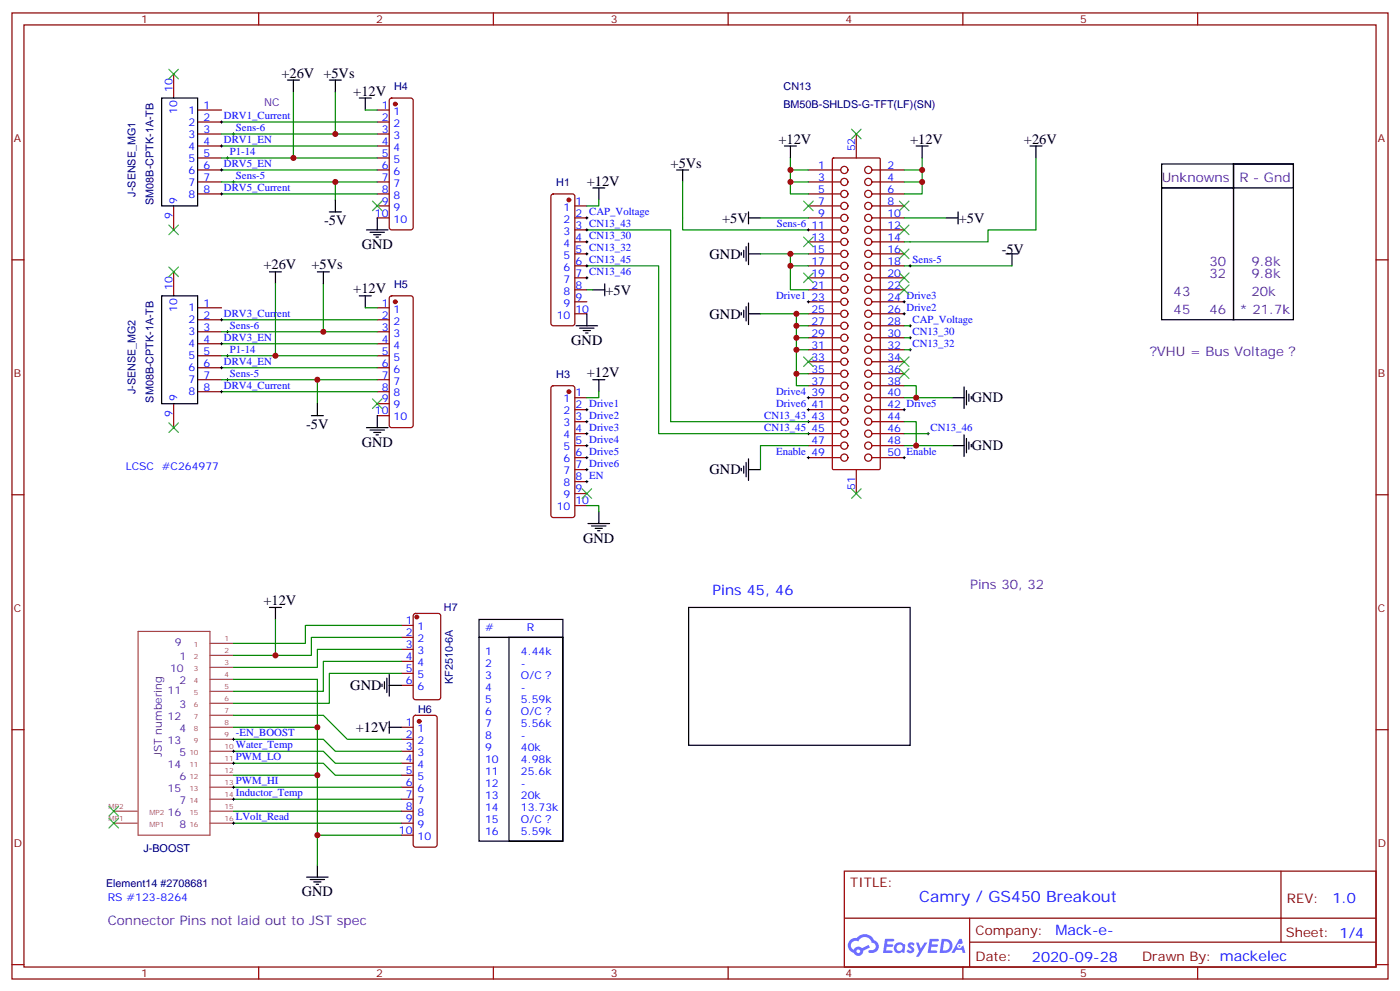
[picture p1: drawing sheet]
<svg xmlns="http://www.w3.org/2000/svg" width="412mm" height="292mm" viewBox="0 0 412 292" stroke-linecap="round" stroke-linejoin="round" font-family="sans-serif">
<g fill="none" stroke="#870000" stroke-width=".35">
<path d="M3.5 3.8h405.4v284.3h-405.4zM7.1 7.3h398.2v277.3h-398.2zM76.2 3.8v3.5M145.3 3.8v3.5M214.5 3.8v3.5M283.6 3.8v3.5M352.8 3.8v3.5M3.5 76.5h3.6M405.3 76.5h3.6M3.5 145.6h3.6M405.3 145.6h3.6M3.5 214.8h3.6"/>
<path d="M405.3 214.8h3.6M248.7 256.4h156.6v28.2h-156.6zM377.3 256.4v20.9M248.7 270.2h156.5M285.6 277.3h119.6M285.6 270.2v14.2M3.5 283.9h3.6M76.2 284.6v3.5M145.3 284.6v3.5M214.5 284.6v3.5M283.6 284.6v3.5M352.8 284.6v3.5"/>
<path d="M405.3 283.9h3.6"/>
</g>
<g fill="#5487ff">
<path d="M267.7 277.6a1.22 1.22 0 0 1 1.7 .2l-.4 .6a.47 .47 0 0 0-.3-.4 .47 .47 0 0 0-.5 .2l.1 .2a1.14 1.14 0 0 1 .8 1.8 1.14 1.14 0 0 1-1.9 0l-.2-.2 .5-.6 .7 .5a.29 .29 0 0 0 .3-.3 .29 .29 0 0 0-.2-.3 1.04 1.04 0 0 1-.6-1.7z"/>
<path d="M260.7 276.3h2.4l.3 .2-.2 .5-1.8 .1-.1 .8h1.5l.3 .4-.3 .4h-1.6l-.2 1.1h1.7l.2 .3-.2 .3-2.6 .1z"/>
<path d="M273.8 276.3h2.4l.3 .2-.1 .5-1.8 .1-.2 .8h1.6l.3 .4-.4 .4h-1.6l-.1 1.1h1.7l.2 .3-.2 .3-2.6 .1z"/>
<path d="M282.6 276.3h.7l.3 1.3-.6 .3a.69 .69 0 0 0-1 .3 .69 .69 0 0 0 .4 .9 .69 .69 0 0 0 .9-.6l.5-.2 .6 2.2h-.8l-.2-.9h-1.8l-.5 .9h-.8z"/>
<path d="M269.8 277.4h.8l.6 1.8 1.1-1.8h.9l-2.6 4.2h-.8l.9-1.5z"/>
<path d="M277.4 276.3l-.6 4.2h1.3a2.11 2.11 0 0 0 2.5-2.1 2.11 2.11 0 0 0-2.5-2.1zM278.1 277.1a1.39 1.39 0 0 1 1.7 1.4 1.39 1.39 0 0 1-1.8 1.3h-.3z"/>
<path d="M263.7 277.9a1.54 1.54 0 0 0-.1 2.2 1.54 1.54 0 0 0 2.2 .1l.6 .3 .3-2.3-.2-.3h-.4a1.49 1.49 0 0 0-2.4 0zM264 278.9a.94 .94 0 0 1 1.8 0 .94 .94 0 0 1-1.8 0z"/>
<path d="M250.4 276.7a2.18 2.18 0 0 0 1.1 3.7 1.44 1.44 0 0 0 1.6 .9 1.44 1.44 0 0 0 1.2-1.4l2-1.1-.5-.7-1.9 1a1.47 1.47 0 0 0-2.4 .4 1.39 1.39 0 0 1-.7-1.9 1.39 1.39 0 0 1 2-.5 2.12 2.12 0 0 1 2.2-1.3 2.12 2.12 0 0 1 1.9 1.7 1.14 1.14 0 0 1 1.1 1.4 1.14 1.14 0 0 1-1.7 .7 .43 .43 0 0 0-.5 .4 .43 .43 0 0 0 .4 .5 1.98 1.98 0 0 0 2.5-1.2 1.98 1.98 0 0 0-1.2-2.6 3.1 3.1 0 0 0-5.3-.6l-.9 .1zM252.3 280a.55 .55 0 0 1 1.1 0 .55 .55 0 0 1-1.1 0z"/>
<circle cx="282.6" cy="278.4" r=".26"/>
</g>
<path d="M245.2 46.7l.3-.2h13.4l.4 .3v91.1l-.4 .3h-13.4l-.3-.3z" fill="none" stroke="#870000" stroke-width=".35"/>
<g fill="#fff" stroke="#870000" stroke-width=".35">
<circle cx="248.7" cy="53.6" r="1.06"/>
<circle cx="255.8" cy="57.1" r="1.06"/>
<circle cx="248.7" cy="57.1" r="1.06"/>
<circle cx="255.8" cy="53.6" r="1.06"/>
<circle cx="248.7" cy="50" r="1.06"/>
<circle cx="255.8" cy="50" r="1.06"/>
<circle cx="248.7" cy="60.6" r="1.06"/>
<circle cx="255.8" cy="64.1" r="1.06"/>
<circle cx="248.7" cy="64.1" r="1.06"/>
<circle cx="255.8" cy="60.6" r="1.06"/>
<circle cx="248.7" cy="67.7" r="1.06"/>
<circle cx="255.8" cy="71.2" r="1.06"/>
<circle cx="248.7" cy="71.2" r="1.06"/>
<circle cx="255.8" cy="67.7" r="1.06"/>
<circle cx="255.8" cy="74.7" r="1.06"/>
<circle cx="248.7" cy="74.7" r="1.06"/>
<circle cx="255.8" cy="78.2" r="1.06"/>
<circle cx="248.7" cy="78.2" r="1.06"/>
<circle cx="255.8" cy="81.8" r="1.06"/>
<circle cx="248.7" cy="81.8" r="1.06"/>
<circle cx="255.8" cy="85.3" r="1.06"/>
<circle cx="248.7" cy="85.3" r="1.06"/>
<circle cx="255.8" cy="88.8" r="1.06"/>
<circle cx="248.7" cy="88.8" r="1.06"/>
<circle cx="255.8" cy="92.4" r="1.06"/>
<circle cx="248.7" cy="92.4" r="1.06"/>
<circle cx="255.8" cy="95.9" r="1.06"/>
<circle cx="248.7" cy="95.9" r="1.06"/>
<circle cx="255.8" cy="99.4" r="1.06"/>
<circle cx="248.7" cy="99.4" r="1.06"/>
<circle cx="255.8" cy="102.9" r="1.06"/>
<circle cx="248.7" cy="102.9" r="1.06"/>
<circle cx="255.8" cy="106.5" r="1.06"/>
<circle cx="248.7" cy="106.5" r="1.06"/>
<circle cx="255.8" cy="110" r="1.06"/>
<circle cx="248.7" cy="110" r="1.06"/>
<circle cx="255.8" cy="113.5" r="1.06"/>
<circle cx="248.7" cy="113.5" r="1.06"/>
<circle cx="255.8" cy="117.1" r="1.06"/>
<circle cx="248.7" cy="117.1" r="1.06"/>
<circle cx="255.8" cy="120.6" r="1.06"/>
<circle cx="248.7" cy="120.6" r="1.06"/>
<circle cx="255.8" cy="124.1" r="1.06"/>
<circle cx="248.7" cy="124.1" r="1.06"/>
<circle cx="255.8" cy="127.6" r="1.06"/>
<circle cx="248.7" cy="127.6" r="1.06"/>
<circle cx="255.8" cy="131.2" r="1.06"/>
<circle cx="248.7" cy="131.2" r="1.06"/>
<circle cx="255.8" cy="134.7" r="1.06"/>
<circle cx="248.7" cy="134.7" r="1.06"/>
</g>
<g fill="none" stroke="#870000" stroke-width=".35">
<path d="M51.2 21.8v7.1M58.2 32.4h7.1M58.2 35.9h7.1M58.2 39.4h7.1M111.1 32.4h3.6M111.1 35.9h3.6M111.1 39.4h3.6M114.9 29.1l.5-.2h5.6l.5 .2 .2 .5v37.4l-.2 .5-.5 .2h-5.6l-.5-.3-.2-.4v-37.4zM252.2 39.4v7.1M58.2 53.6h7.1M58.2 57.1h7.1M58.2 50h7.1"/>
<path d="M58.2 43h7.1M58.2 46.5h7.1M111.1 53.6h3.6M111.1 57.1h3.6M111.1 50h3.6M111.1 43h3.6M111.1 46.5h3.6M162.5 57.3l.5-.2h5.6l.5 .2 .2 .5v37.4l-.2 .5-.5 .2h-5.6l-.5-.2-.2-.5v-37.4zM238.1 53.6h9.5M238.1 57.1h9.5M238.1 50h9.5M256.8 53.6h9.5"/>
<path d="M256.8 57.1h9.5M256.8 50h9.5M51.2 60.6v7.1M111.1 60.6h3.6M111.1 64.1h3.6M169.3 60.6h3.6M169.3 64.1h3.6M169.3 67.7h3.6M169.3 71.2h3.6M169.3 74.7h3.6M169.3 78.2h3.6M238.1 60.6h9.5"/>
<path d="M238.1 64.1h9.5M238.1 67.7h9.5M238.1 71.2h9.5M238.1 74.7h9.5M238.1 78.2h9.5M256.8 60.6h9.5M256.8 64.1h9.5M256.8 67.7h9.5M256.8 71.2h9.5M256.8 74.7h9.5M256.8 78.2h9.5M51.2 80v7.1"/>
<path d="M58.2 90.6h7.1M58.2 94.1h7.1M58.2 97.6h7.1M111.1 90.6h3.6M111.1 94.1h3.6M111.1 97.6h3.6M114.9 87.3l.5-.2h5.6l.5 .2 .2 .5v37.4l-.2 .5-.5 .2h-5.6l-.5-.3-.2-.4v-37.4zM169.3 81.8h3.6M169.3 85.3h3.6M169.3 88.8h3.6M169.3 92.4h3.6M238.1 81.8h9.5"/>
<path d="M238.1 85.3h9.5M238.1 88.8h9.5M238.1 92.4h9.5M238.1 95.9h9.5M238.1 99.4h9.5M256.8 81.8h9.5M256.8 85.3h9.5M256.8 88.8h9.5M256.8 92.4h9.5M256.8 95.9h9.5M256.8 99.4h9.5M51.2 118.8v7.1"/>
<path d="M58.2 101.2h7.1M58.2 104.7h7.1M58.2 108.2h7.1M58.2 111.8h7.1M58.2 115.3h7.1M111.1 101.2h3.6M111.1 104.7h3.6M111.1 108.2h3.6M111.1 111.8h3.6M111.1 115.3h3.6M111.1 118.8h3.6M162.5 113.7l.5-.2h5.6l.5 .2 .2 .5v37.4l-.2 .5-.5 .2h-5.6l-.5-.2-.2-.5v-37.4z"/>
<path d="M169.3 117.1h3.6M238.1 102.9h9.5M238.1 106.5h9.5M238.1 110h9.5M238.1 113.5h9.5M238.1 117.1h9.5M256.8 102.9h9.5M256.8 106.5h9.5M256.8 110h9.5M256.8 113.5h9.5M256.8 117.1h9.5M111.1 122.3h3.6"/>
<path d="M169.3 120.6h3.6M169.3 124.1h3.6M169.3 127.6h3.6M169.3 131.2h3.6M169.3 134.7h3.6M169.3 138.2h3.6M238.1 120.6h9.5M238.1 124.1h9.5M238.1 127.6h9.5M238.1 131.2h9.5M238.1 134.7h9.5M252.2 138.2v7.1"/>
<path d="M256.8 120.6h9.5M256.8 124.1h9.5M256.8 127.6h9.5M256.8 131.2h9.5M256.8 134.7h9.5M169.3 141.7h3.6M169.3 145.3h3.6M169.3 148.8h3.6M118.2 184.1h3.5M118.2 187.6h3.5M118.2 191.1h3.5M118.2 194.7h3.5"/>
<path d="M118.2 198.2h3.5M121.9 180.8l.5-.2h6.7l.7 .4v24.2l-.4 .7-7 .1-.6-.5-.1-24.2zM118.2 214.1h3.5M118.2 217.6h3.5M118.2 201.7h3.5M121.9 210.7l.5-.2h5.7l.5 .2 .2 .5v37.4l-.3 .5-.4 .2h-5.7l-.5-.2-.2-.5v-37.4zM118.2 221.1h3.5M118.2 224.6h3.5M118.2 228.2h3.5M118.2 231.7h3.5M118.2 235.2h3.5M118.2 238.8h3.5"/>
<path d="M118.2 242.3h3.5M118.2 245.8h3.5"/>
</g>
<g fill="none" stroke="#000" stroke-width=".29">
<path d="M64.9 35.9h.7M65.3 35.6v.7M68.4 39.4h.7M68.8 39.1v.7M64.9 57.1h.7M64.9 43h.7M64.9 50h.7M65.3 42.6v.7M65.3 49.7v.7M65.3 56.7v.7M66.7 46.5h.7M67 46.1v.7"/>
<path d="M68.4 53.6h.7M68.8 53.2v.7M172.5 67.7h.7M172.5 78.2h.7M172.5 64.1h.7M172.5 71.2h.7M172.5 74.7h.7M172.9 63.8v.7M172.9 67.3v.7M172.9 70.8v.7M172.9 74.4v.7M172.9 77.9v.7"/>
<path d="M237.8 67.7h.7M238.1 67.3v.7M267.8 78.2h.7M268.1 77.9v.7M64.9 94.1h.7M65.3 93.8v.7M66.7 97.6h.7M67 97.3v.7M172.5 81.8h.7M172.9 81.4v.7M237.8 88.8h.7M238.1 88.5v.7"/>
<path d="M266 88.8h.7M266 92.4h.7M266.3 88.5v.7M266.3 92v.7M267.8 95.9h.7M267.8 99.4h.7M268.1 95.5v.7M268.1 99.1v.7M64.9 115.3h.7M64.9 101.2h.7M64.9 108.2h.7M65.3 100.8v.7"/>
<path d="M65.3 107.9v.7M65.3 114.9v.7M66.7 104.7h.7M66.7 111.8h.7M67 104.4v.7M67 111.4v.7M237.8 117.1h.7M238.1 116.7v.7M267.8 102.9h.7M268.1 102.6v.7M172.5 120.6h.7M172.5 134.7h.7"/>
<path d="M172.5 124.1h.7M172.5 127.6h.7M172.5 131.2h.7M172.5 138.2h.7M172.9 120.2v.7M172.9 123.8v.7M172.9 127.3v.7M172.9 130.8v.7M172.9 134.3v.7M172.9 137.9v.7M237.8 120.6h.7M237.8 134.7h.7"/>
<path d="M237.8 124.1h.7M237.8 127.6h.7M238.1 120.2v.7M238.1 123.8v.7M238.1 127.3v.7M238.1 134.3v.7M266 120.6h.7M266 134.7h.7M266.3 120.2v.7M266.3 134.3v.7M273 127.6h.8M273.4 127.3v.7"/>
<path d="M172.5 141.7h.7M172.9 141.4v.7M68.4 217.6h.7M68.8 217.2v.7M68.4 231.7h.7M68.4 224.6h.7M68.4 235.2h.7M68.4 221.1h.7M68.8 220.8v.7M68.8 224.3v.7M68.8 231.4v.7M68.8 234.9v.7"/>
<path d="M68.4 242.3h.7M68.8 241.9v.7"/>
</g>
<g fill="none" stroke="#000" stroke-width=".35">
<path d="M47.6 28.9h10.6v31.7h-10.6zM84.7 23.6h3.5M86.4 23.6v3.5M97 23.6h3.5M98.8 23.6v3.5M105.8 28.9h3.6M107.6 28.9v3.5M98.8 58.8v3.6M174.6 55.3h3.6M176.4 55.3v3.5M199.3 50h3.5M201.1 50v3.6"/>
<path d="M231.1 43h3.5M232.8 43v3.5M269.9 43h3.5M271.6 43v3.5M303.4 43h3.5M305.2 43v3.5M342.2 55.3h21.2v38.8h-21.2zM342.2 48.3h21.2v7h-21.2zM363.4 48.3h17.6v45.8h-17.6zM363.4 48.3h17.6v7h-17.6zM97 62.4h3.5M107.9 67.7h6.4"/>
<path d="M109 68.4h4.2M110.1 69.1h2.1M110.8 69.8h.7M111.1 64.1v3.6M218.4 74.4v.7M219.1 73.7v2.1M219.8 72.6v4.2M220.5 74.7h3.5M220.5 62.4v3.5M220.5 71.5v6.4M220.5 64.1h3.5M278.7 64.1h3.5"/>
<path d="M282.2 62.4v3.5M296.3 74.7h3.6M298.1 74.7v3.5M47.6 87.1h10.6v31.7h-10.6zM79.4 80h3.5M81.1 80v3.5M93.5 80h3.5M95.2 80v3.5M105.8 87.1h3.6M107.6 87.1v3.5M169.7 95.9h6.3M170.7 96.6h4.3"/>
<path d="M171.8 97.3h2.1M172.5 98h.7M172.9 92.4v3.5M174.6 85.3h3.6M178.2 83.5v3.6M218.4 92v.7M219.1 91.3v2.1M219.8 90.2v4.3M220.5 89.2v6.3M220.5 92.4h3.5M93.5 118.8v3.5M174.6 111.8h3.6"/>
<path d="M176.4 111.8v3.5M280.5 117.1h3.5M284 113.9v6.3M284.7 114.9v4.3M285.4 116v2.1M286.1 116.7v.7M91.7 122.3h3.5M107.9 125.9h6.4M109 126.6h4.2M110.1 127.3h2.1M110.8 128h.7M111.1 122.3v3.6"/>
<path d="M218.4 137.9v.7M219.1 137.2v2.1M219.8 136.1v4.2M220.5 135v6.4M220.5 138.2h3.5M280.5 131.2h3.5M284 128v6.3M284.7 129v4.3M285.4 130.1v2.1M286.1 130.8v.7M173.2 154.1h6.4M174.3 154.8h4.2"/>
<path d="M175.3 155.5h2.1M176 156.2h.7M176.4 150.6v3.5M79.4 178.8h3.5M81.1 178.8v3.5M202.8 178.8h65.3v40.6h-65.3zM113.9 199.6v4.2M114.7 198.5v6.4M141.1 187.6h24.7v60h-24.7zM141.1 182.3h24.7v5.3h-24.7zM149.9 187.6h15.9v60h-15.9zM112.5 201.4v.7"/>
<path d="M113.2 200.7v2.1M114.7 214.1h3.5M114.7 212.3v3.5M114.7 201.7h3.5M90.3 258.2h6.4M91.4 258.9h4.2M92.4 259.6h2.1M93.5 254.6v3.6M93.1 260.3h.7"/>
</g>
<g fill="none" stroke="#008700" stroke-width=".35">
<path d="M65.3 35.9h45.8M86.4 27.1v19.4h-21.1M98.8 27.1v12.3h-33.5M98.8 39.4h12.3M107.6 32.4h3.5M65.3 53.6h33.5v5.2M65.3 50h45.8M65.3 43h45.8M65.3 57.1h45.8M86.4 46.5h24.7M98.8 53.6h12.3M176.4 58.8v1.8h-3.5"/>
<path d="M201.1 53.6v14.1h37M232.8 46.5v10.6h5.3M232.8 53.6h5.3M232.8 50h5.3M266.3 53.6h5.3M266.3 50h5.3M271.6 46.5v10.6h-5.3M305.2 46.5v21.2h-14.2v3.5h-24.7M172.9 67.7h24.7v56.4h40.5M172.9 78.2h21.1v49.4h44.1M224 64.1h14.1M224 74.7h14.1"/>
<path d="M232.8 74.7v3.5h5.3M232.8 78.2v7.1h5.3M266.3 64.1h12.4M266.3 78.2h31.8M65.3 94.1h45.8M81.1 83.5v21.2h-15.8M95.2 83.5v14.1h-29.9M95.2 97.6h15.9M107.6 90.6h3.5M172.9 85.3h1.7M224 92.4h14.1M234.6 92.4v10.5h3.5"/>
<path d="M234.6 95.9h3.5M234.6 99.4h3.5M266.3 99.4h1.8M266.3 95.9h1.8M65.3 111.8h28.2v7M65.3 101.2h45.8M65.3 108.2h45.8M65.3 115.3h45.8M81.1 104.7h30M93.5 111.8h17.6M176.4 115.3v1.8h-3.5M234.6 102.9v7.1h3.5"/>
<path d="M234.6 110v3.5h3.5M266.3 113.5h3.6v3.6M266.3 117.1h14.2M266.3 102.9h1.8M238.1 131.2h-14.1v7M266.3 124.1h3.6v7.1M266.3 131.2h14.2M266.3 127.6h7.1M172.9 148.8h3.5v1.8M68.8 200h24.7v28.2M81.1 182.3v10.6M118.2 184.1h-28.2v5.3h-21.2"/>
<path d="M118.2 187.6h-26.5v5.3h-22.9M118.2 191.1h-24.7v5.3h-24.7M118.2 194.7h-23v8.8h-26.4M118.2 198.2h-21.2v8.8h-28.2M68.8 210.5h26.4l7.1 7.1h15.9M68.8 217.6h26.4l3.6 3.5h19.4M68.8 214.1h24.7M68.8 221.1h26.4l3.6 3.5h19.4M68.8 224.6h26.4l3.6 3.6h19.4M68.8 231.7h49.4M68.8 235.2h49.4M68.8 238.8h49.4"/>
<path d="M68.8 228.2h24.7M93.5 228.2v26.4M68.8 242.3h49.4M93.5 245.8h24.7"/>
</g>
<g fill="none" stroke="#3c3" stroke-width=".35">
<path d="M49.7 20.4l2.9 2.8M52.6 20.4l-2.9 2.8M250.8 38l2.8 2.9M253.6 38l-2.8 2.9M109.7 59.2l2.8 2.8M112.5 59.2l-2.8 2.8M236.7 59.2l2.8 2.8M239.5 59.2l-2.8 2.8M264.9 59.2l2.9 2.8M267.8 59.2l-2.9 2.8M49.7 78.6l2.9 2.8M49.7 66.3l2.9 2.8"/>
<path d="M52.6 78.6l-2.9 2.8M52.6 66.3l-2.9 2.8M236.7 69.8l2.8 2.8M239.5 69.8l-2.8 2.8M264.9 66.3l2.9 2.8M264.9 73.3l2.9 2.8M267.8 66.3l-2.9 2.8M267.8 73.3l-2.9 2.8M236.7 80.4l2.8 2.8M239.5 80.4l-2.8 2.8M264.9 80.4l2.9 2.8M264.9 83.9l2.9 2.8"/>
<path d="M267.8 80.4l-2.9 2.8M267.8 83.9l-2.9 2.8M109.7 117.4l2.8 2.8M112.5 117.4l-2.8 2.8M236.7 105.1l2.8 2.8M239.5 105.1l-2.8 2.8M264.9 105.1l2.9 2.8M264.9 108.6l2.9 2.8M267.8 105.1l-2.9 2.8M267.8 108.6l-2.9 2.8M49.7 124.5l2.9 2.8M52.6 124.5l-2.9 2.8"/>
<path d="M171.4 143.9l2.9 2.8M174.3 143.9l-2.9 2.8M250.8 143.9l2.8 2.8M253.6 143.9l-2.8 2.8M32.1 237.3l2.8 2.9M34.9 237.3l-2.8 2.9M32.1 240.9l2.8 2.8M34.9 240.9l-2.8 2.8"/>
</g>
<g fill="none" stroke="#a64a4a" stroke-width=".35">
<path d="M40.7 185.8h21.1v60h-21.1zM61.8 189.4h7M61.8 192.9h7M61.8 196.4h7M61.8 200h7M61.8 203.5h7M61.8 207h7M61.8 210.5h7M61.8 214.1h7M61.8 217.6h7M33.5 238.8h7M61.8 221.1h7"/>
<path d="M61.8 224.6h7M61.8 228.2h7M61.8 231.7h7M61.8 235.2h7M61.8 238.8h7M33.5 242.3h7M61.8 242.3h7"/>
</g>
<g fill="#870000" stroke="#870000" stroke-width=".35">
<circle cx="167.6" cy="58.8" r=".53"/>
<circle cx="167.6" cy="115.3" r=".53"/>
<circle cx="116.4" cy="30.6" r=".53"/>
<circle cx="116.4" cy="88.8" r=".53"/>
<circle cx="123.5" cy="212.3" r=".53"/>
<circle cx="122.8" cy="181.6" r=".53"/>
</g>
<g fill="#c00">
<circle cx="232.8" cy="53.6" r=".88"/>
<circle cx="232.8" cy="50" r=".88"/>
<circle cx="271.6" cy="53.6" r=".88"/>
<circle cx="271.6" cy="50" r=".88"/>
<circle cx="232.8" cy="74.7" r=".88"/>
<circle cx="232.8" cy="78.2" r=".88"/>
<circle cx="234.6" cy="92.4" r=".88"/>
<circle cx="234.6" cy="102.9" r=".88"/>
<circle cx="234.6" cy="110" r=".88"/>
<circle cx="269.9" cy="131.2" r=".88"/>
<circle cx="269.9" cy="117.1" r=".88"/>
<circle cx="98.8" cy="39.4" r=".88"/>
<circle cx="86.4" cy="46.5" r=".88"/>
<circle cx="98.8" cy="53.6" r=".88"/>
<circle cx="95.3" cy="97.6" r=".88"/>
<circle cx="81.1" cy="104.7" r=".88"/>
<circle cx="93.5" cy="111.8" r=".88"/>
<circle cx="81.1" cy="192.9" r=".88"/>
<circle cx="234.6" cy="99.4" r=".88"/>
<circle cx="234.6" cy="95.9" r=".88"/>
<circle cx="93.5" cy="228.2" r=".88"/>
<circle cx="93.5" cy="214.1" r=".88"/>
<circle cx="93.5" cy="245.8" r=".88"/>
</g>
<text font-size="4.6" fill="#00f" x="270.8" y="265.4">Camry / GS450 Breakout</text>
<g font-size="4.2">
<text x="82.9" y="22.9">+26V +5Vs</text>
<text x="104.1" y="28.2">+12V</text>
<text x="229.3" y="42.3">+12V</text>
<text x="268.1" y="42.3">+12V</text>
<text x="301.6" y="42.3">+26V</text>
<text x="197.6" y="49.3">+5Vs</text>
<text x="172.9" y="54.6">+12V</text>
<text x="212.7" y="65.6">+5V</text>
<text x="282.4" y="65.6">+5V</text>
<text x="95.5" y="66.3">-5V</text>
<text x="106.5" y="73.3">GND</text>
<text x="209" y="76.1">GND</text>
<text x="295.1" y="74.7">-5V</text>
<text x="77.6" y="79.3">+26V</text>
<text x="91.7" y="79.3">+5Vs</text>
<text x="104.1" y="86.4">+12V</text>
<text x="178.3" y="86.7">+5V</text>
<text x="209" y="93.8">GND</text>
<text x="168.3" y="101.5">GND</text>
<text x="172.9" y="111.1">+12V</text>
<text x="286.3" y="118.5">GND</text>
<text x="90.2" y="126.2">-5V</text>
<text x="106.5" y="131.5">GND</text>
<text x="286.3" y="132.6">GND</text>
<text x="209" y="139.6">GND</text>
<text x="171.8" y="159.7">GND</text>
<text x="77.6" y="178.1">+12V</text>
<text x="103.2" y="203.2">GND</text>
<text x="104.8" y="215.5">+12V</text>
<text x="88.9" y="263.8">GND</text>
</g>
<g font-size="4.2" fill="#00f">
<text x="209.9" y="175.3">Pins 45, 46</text>
<text x="392.5" y="265.7">1.0</text>
<text x="310.9" y="275.2">Mack-e-</text>
<text x="304" y="283">2020-09-28</text>
</g>
<g font-size="3.9" fill="#609">
<text x="342.2" y="53.6">Unknowns</text>
<text x="365.1" y="53.6">R - Gnd</text>
<text x="356.3" y="78.2">30</text>
<text x="356.3" y="81.8">32</text>
<text x="368.7" y="78.2">9.8k</text>
<text x="368.7" y="81.8">9.8k</text>
<text x="345.7" y="87.1">43</text>
<text x="368.7" y="87.1">20k</text>
<text x="345.7" y="92.4">45</text>
<text x="356.3" y="92.4">46</text>
<text x="365.1" y="92.4">* 21.7k</text>
<text x="338.7" y="104.7">?VHU = Bus Voltage ?</text>
<text x="285.8" y="173.5">Pins 30, 32</text>
<text x="31.7" y="272.3">Connector Pins not laid out to JST spec</text>
</g>
<g font-size="3.9" fill="#800">
<text x="250.5" y="261">TITLE:</text>
<text x="379.1" y="265.7">REV:</text>
<text x="287.4" y="275.2">Company:</text>
<text x="378.7" y="275.8">Sheet: 1/4</text>
<text x="287.4" y="282.9">Date:</text>
<text x="336.4" y="282.9">Drawn By: mackelec</text>
</g>
<g font-size="3.2" fill="#800">
<text x="41.6" y="6.8">1</text>
<text x="110.8" y="6.8">2</text>
<text x="179.9" y="6.8">3</text>
<text x="249.1" y="6.8">4</text>
<text x="318.2" y="6.8">5</text>
<text x="4.1" y="41.9">A</text>
<text x="405.9" y="41.9">A</text>
<text x="4.1" y="111.1">B</text>
<text x="405.9" y="111.1">B</text>
<text x="4.1" y="180.2">C</text>
<text x="405.9" y="180.2">C</text>
<text x="4.1" y="249.3">D</text>
<text x="405.9" y="249.3">D</text>
<text x="41.6" y="287.6">1</text>
<text x="110.8" y="287.6">2</text>
<text x="179.9" y="287.6">3</text>
<text x="249.1" y="287.6">4</text>
<text x="318.2" y="287.6">5</text>
</g>
<g font-size="3.2" fill="#00f">
<text x="50.8" y="27.1" transform="rotate(-90 50.8 27.1)">10</text>
<text x="52.2" y="33.6" transform="rotate(-90 52.2 33.6)">10</text>
<text x="55.5" y="33.4">1</text>
<text x="60" y="32">1</text>
<text x="60" y="35.6">2</text>
<text x="66" y="35">DRV1_Current</text>
<text x="112.5" y="32">1</text>
<text x="112.5" y="35.6">2</text>
<text x="116" y="33.8">1</text>
<text x="55.5" y="37">2</text>
<text x="55.5" y="40.5">3</text>
<text x="60" y="39.1">3</text>
<text x="69.5" y="38.6">Sens-6</text>
<text x="112.5" y="39.1">3</text>
<text x="116" y="37.3">2</text>
<text x="116" y="40.9">3</text>
<text x="55.5" y="44">4</text>
<text x="55.5" y="47.6">5</text>
<text x="60" y="42.6">4</text>
<text x="60" y="46.1">5</text>
<text x="66" y="42.1">DRV1_EN</text>
<text x="67.7" y="45.6">P1-14</text>
<text x="112.5" y="42.6">4</text>
<text x="112.5" y="46.1">5</text>
<text x="116" y="44.4">4</text>
<text x="116" y="47.9">5</text>
<text x="251.9" y="44.6" transform="rotate(-90 251.9 44.6)">52</text>
<text x="55.5" y="51.1">6</text>
<text x="60" y="49.7">6</text>
<text x="60" y="53.2">7</text>
<text x="66" y="49.1">DRV5_EN</text>
<text x="69.5" y="52.7">Sens-5</text>
<text x="112.5" y="49.7">6</text>
<text x="112.5" y="53.2">7</text>
<text x="116" y="51.4">6</text>
<text x="241" y="49.7">1</text>
<text x="241" y="53.2">3</text>
<text x="261.4" y="53.2">4</text>
<text x="261.4" y="49.7">2</text>
<text x="52.2" y="59.9" transform="rotate(-90 52.2 59.9)">9</text>
<text x="55.5" y="54.6">7</text>
<text x="55.5" y="58.1">8</text>
<text x="60" y="56.7">8</text>
<text x="66" y="56.2">DRV5_Current</text>
<text x="112.5" y="56.7">8</text>
<text x="116" y="55">7</text>
<text x="116" y="58.5">8</text>
<text x="241" y="56.7">5</text>
<text x="261.4" y="56.7">6</text>
<text x="50.8" y="64.4" transform="rotate(-90 50.8 64.4)">9</text>
<text x="110.4" y="63.8">10</text>
<text x="112.5" y="60.3">9</text>
<text x="116" y="62">9</text>
<text x="116" y="65.5">10</text>
<text x="166" y="62">1</text>
<text x="166" y="65.5">2</text>
<text x="169.5" y="60.3">1</text>
<text x="169.5" y="63.8">2 CAP_Voltage</text>
<text x="241" y="60.3">7</text>
<text x="241" y="63.8">9</text>
<text x="261.4" y="63.8">10</text>
<text x="261.4" y="60.3">8</text>
<text x="166" y="69.1">3</text>
<text x="169.5" y="67.3">3 CN13_43</text>
<text x="169.5" y="70.8">4 CN13_30</text>
<text x="228.8" y="66.8">Sens-6</text>
<text x="239" y="67.3">11</text>
<text x="239" y="70.8">13</text>
<text x="261.4" y="70.8">14</text>
<text x="261.4" y="67.3">12</text>
<text x="166" y="72.6">4</text>
<text x="166" y="76.1">5</text>
<text x="169.5" y="74.4">5 CN13_32</text>
<text x="169.5" y="77.9">6 CN13_45</text>
<text x="239" y="74.4">15</text>
<text x="239" y="77.9">17</text>
<text x="261.4" y="74.4">16</text>
<text x="261.4" y="77.9">18</text>
<text x="268.8" y="77.4">Sens-5</text>
<text x="166" y="79.7">6</text>
<text x="166" y="83.2">7</text>
<text x="169.5" y="81.4">7 CN13_46</text>
<text x="239" y="81.4">19</text>
<text x="261.4" y="81.4">20</text>
<text x="50.8" y="85.3" transform="rotate(-90 50.8 85.3)">10</text>
<text x="166" y="86.7">8</text>
<text x="169.5" y="84.9">8</text>
<text x="169.5" y="88.5">9</text>
<text x="228.6" y="87.9">Drive1</text>
<text x="239" y="84.9">21</text>
<text x="239" y="88.5">23</text>
<text x="261.4" y="84.9">22</text>
<text x="261.4" y="88.5">24 Drive3</text>
<text x="52.2" y="91.8" transform="rotate(-90 52.2 91.8)">10</text>
<text x="55.5" y="91.7">1</text>
<text x="55.5" y="95.2">2</text>
<text x="60" y="90.2">1</text>
<text x="60" y="93.8">2</text>
<text x="66" y="93.2">DRV3_Current</text>
<text x="112.5" y="90.2">1</text>
<text x="112.5" y="93.8">2</text>
<text x="116" y="92">1</text>
<text x="116" y="95.5">2</text>
<text x="164" y="93.8">10</text>
<text x="166" y="90.2">9</text>
<text x="169.5" y="92">10</text>
<text x="239" y="92">25</text>
<text x="239" y="95.5">27</text>
<text x="261.4" y="92">26 Drive2</text>
<text x="261.4" y="95.5">28</text>
<text x="268.8" y="95">CAP_Voltage</text>
<text x="55.5" y="98.7">3</text>
<text x="60" y="97.3">3</text>
<text x="60" y="100.8">4</text>
<text x="66" y="100.3">DRV3_EN</text>
<text x="67.7" y="96.8">Sens-6</text>
<text x="112.5" y="97.3">3</text>
<text x="112.5" y="100.8">4</text>
<text x="116" y="99.1">3</text>
<text x="239" y="99.1">29</text>
<text x="261.4" y="99.1">30</text>
<text x="268.8" y="98.5">CN13_30</text>
<text x="55.5" y="102.2">4</text>
<text x="55.5" y="105.8">5</text>
<text x="60" y="104.4">5</text>
<text x="60" y="107.9">6</text>
<text x="66" y="107.4">DRV4_EN</text>
<text x="67.7" y="103.8">P1-14</text>
<text x="112.5" y="104.4">5</text>
<text x="112.5" y="107.9">6</text>
<text x="116" y="102.6">4</text>
<text x="116" y="106.1">5</text>
<text x="239" y="102.6">31</text>
<text x="239" y="106.1">33</text>
<text x="261.4" y="102.6">32</text>
<text x="261.4" y="106.1">34</text>
<text x="268.8" y="102.1">CN13_32</text>
<text x="55.5" y="109.3">6</text>
<text x="55.5" y="112.8">7</text>
<text x="60" y="111.4">7</text>
<text x="67.7" y="110.9">Sens-5</text>
<text x="112.5" y="111.4">7</text>
<text x="116" y="109.6">6</text>
<text x="116" y="113.2">7</text>
<text x="239" y="109.6">35</text>
<text x="239" y="113.2">37</text>
<text x="261.4" y="109.6">36</text>
<text x="261.4" y="113.2">38</text>
<text x="52.2" y="118.1" transform="rotate(-90 52.2 118.1)">9</text>
<text x="55.5" y="116.3">8</text>
<text x="60" y="114.9">8</text>
<text x="66" y="114.4">DRV4_Current</text>
<text x="112.5" y="114.9">8</text>
<text x="112.5" y="118.5">9</text>
<text x="116" y="116.7">8</text>
<text x="166" y="118.5">1</text>
<text x="169.5" y="116.7">1</text>
<text x="228.6" y="119.7">Drive6</text>
<text x="228.6" y="116.2">Drive4</text>
<text x="239" y="116.7">39</text>
<text x="261.4" y="116.7">40</text>
<text x="50.8" y="122.6" transform="rotate(-90 50.8 122.6)">9</text>
<text x="110.4" y="122">10</text>
<text x="116" y="120.2">9</text>
<text x="116" y="123.8">10</text>
<text x="166" y="122">2</text>
<text x="166" y="125.5">3</text>
<text x="169.5" y="120.2">2 Drive1</text>
<text x="169.5" y="123.8">3 Drive2</text>
<text x="225.1" y="123.2">CN13_43</text>
<text x="239" y="120.2">41</text>
<text x="239" y="123.8">43</text>
<text x="261.4" y="120.2">42 Drive5</text>
<text x="261.4" y="123.8">44</text>
<text x="166" y="129">4</text>
<text x="169.5" y="127.3">4 Drive3</text>
<text x="169.5" y="130.8">5 Drive4</text>
<text x="225.1" y="126.8">CN13_45</text>
<text x="239" y="127.3">45</text>
<text x="239" y="130.8">47</text>
<text x="261.4" y="127.3">46</text>
<text x="261.4" y="130.8">48</text>
<text x="274.1" y="126.8">CN13_46</text>
<text x="166" y="132.6">5</text>
<text x="166" y="136.1">6</text>
<text x="169.5" y="134.3">6 Drive5</text>
<text x="169.5" y="137.9">7 Drive6</text>
<text x="228.6" y="133.8">Enable 49</text>
<text x="261.4" y="134.3">50 Enable</text>
<text x="37" y="138.2">LCSC #C264977</text>
<text x="166" y="139.6">7</text>
<text x="166" y="143.2">8</text>
<text x="169.5" y="141.4">8 EN</text>
<text x="166" y="146.7">9</text>
<text x="169.5" y="144.9">9</text>
<text x="169.5" y="148.4">10</text>
<text x="251.9" y="144.2" transform="rotate(-90 251.9 144.2)">51</text>
<text x="164" y="150.2">10</text>
<text x="119.5" y="183.7">1</text>
<text x="123" y="185.5">1</text>
<text x="142.9" y="185.8">#</text>
<text x="155.2" y="185.8">R</text>
<text x="119.5" y="187.3">2</text>
<text x="119.5" y="190.8">3</text>
<text x="123" y="189">2</text>
<text x="119.5" y="194.3">4</text>
<text x="119.5" y="197.8">5</text>
<text x="123" y="192.5">3</text>
<text x="123" y="196.1">4</text>
<text x="142.9" y="192.9">1</text>
<text x="142.9" y="196.4">2</text>
<text x="153.5" y="192.9">4.44k</text>
<text x="153.5" y="196.4">-</text>
<text x="119.5" y="201.4">6</text>
<text x="123" y="199.6">5</text>
<text x="123" y="203.1">6</text>
<text x="142.9" y="200">3</text>
<text x="142.9" y="203.5">4</text>
<text x="153.5" y="200">O/C ?</text>
<text x="153.5" y="203.5">-</text>
<text x="142.9" y="207">5</text>
<text x="153.5" y="207">5.59k</text>
<text x="119.5" y="213.7">1</text>
<text x="123" y="215.5">1</text>
<text x="142.9" y="210.5">6</text>
<text x="142.9" y="214.1">7</text>
<text x="153.5" y="210.5">O/C ?</text>
<text x="153.5" y="214.1">5.56k</text>
<text x="69.5" y="216.7">-EN_BOOST</text>
<text x="69.5" y="220.2">Water_Temp</text>
<text x="119.5" y="217.2">2</text>
<text x="119.5" y="220.8">3</text>
<text x="123" y="219">2</text>
<text x="142.9" y="217.6">8</text>
<text x="142.9" y="221.1">9</text>
<text x="153.5" y="221.1">40k</text>
<text x="153.5" y="217.6">-</text>
<text x="69.5" y="223.8">PWM_LO</text>
<text x="119.5" y="224.3">4</text>
<text x="119.5" y="227.8">5</text>
<text x="123" y="222.5">3</text>
<text x="123" y="226.1">4</text>
<text x="142.9" y="224.6">10</text>
<text x="153.5" y="224.6">4.98k</text>
<text x="69.5" y="230.8">PWM_HI</text>
<text x="119.5" y="231.4">6</text>
<text x="123" y="229.6">5</text>
<text x="123" y="233.1">6</text>
<text x="142.9" y="228.2">11</text>
<text x="142.9" y="231.7">12</text>
<text x="153.5" y="231.7">-</text>
<text x="153.5" y="228.2">25.6k</text>
<text x="69.5" y="234.4">Inductor_Temp</text>
<text x="119.5" y="234.9">7</text>
<text x="119.5" y="238.4">8</text>
<text x="123" y="236.6">7</text>
<text x="142.9" y="235.2">13</text>
<text x="142.9" y="238.8">14</text>
<text x="153.5" y="235.2">20k</text>
<text x="153.5" y="238.8">13.73k</text>
<text x="69.5" y="241.4">LVolt_Read</text>
<text x="117.5" y="245.5">10</text>
<text x="119.5" y="241.9">9</text>
<text x="123" y="240.2">8</text>
<text x="123" y="243.7">9</text>
<text x="142.9" y="242.3">15</text>
<text x="142.9" y="245.8">16</text>
<text x="153.5" y="242.3">O/C ?</text>
<text x="153.5" y="245.8">5.59k</text>
<text x="123" y="247.2">10</text>
<text x="31.7" y="265.2">RS #123-8264</text>
</g>
<g font-size="3.2" fill="#000080">
<text x="116.1" y="26.5">H4</text>
<text x="230.8" y="26.5">CN13</text>
<text x="230.8" y="31.8">BM50B-SHLDS-G-TFT(LF)(SN)</text>
<text x="39.9" y="57.9" transform="rotate(-90 39.9 57.9)">J-SENSE_MG1</text>
<text x="163.9" y="54.7">H1</text>
<text x="45.2" y="60.3" transform="rotate(-90 45.2 60.3)">SM08B-CPTK-1A-TB</text>
<text x="116.1" y="84.7">H5</text>
<text x="163.9" y="111.2">H3</text>
<text x="39.9" y="116.1" transform="rotate(-90 39.9 116.1)">J-SENSE_MG2</text>
<text x="45.2" y="118.5" transform="rotate(-90 45.2 118.5)">SM08B-CPTK-1A-TB</text>
<text x="130.8" y="179.9">H7</text>
<text x="133.4" y="201.4" transform="rotate(-90 133.4 201.4)">KF2510-6A</text>
<text x="123.1" y="209.9">H6</text>
<text x="42.3" y="250.7">J-BOOST</text>
<text x="31.2" y="261.1">Element14 #2708681</text>
</g>
<g font-size="3.2" fill="#609">
<text x="77.8" y="31.3">NC</text>
<text x="51.5" y="190.1">9</text>
<text x="50.1" y="197.8">10</text>
<text x="52.9" y="194.3">1</text>
<text x="52.9" y="201.4">2</text>
<text x="49.4" y="204.2">11</text>
<text x="52.9" y="208.4">3</text>
<text x="49.4" y="211.9">12</text>
<text x="52.9" y="215.5">4</text>
<text x="49.4" y="219">13</text>
<text x="47.6" y="222.9" transform="rotate(-90 47.6 222.9)">JST numbering</text>
<text x="49.4" y="226.1">14</text>
<text x="52.9" y="222.5">5</text>
<text x="49.4" y="233.1">15</text>
<text x="52.9" y="229.6">6</text>
<text x="52.9" y="236.6">7</text>
<text x="49.4" y="240.2">16</text>
<text x="52.9" y="243.7">8</text>
</g>
<g font-size="2.1" fill="#a54b4b">
<text x="57.1" y="190.4">1</text>
<text x="66.1" y="188.7">1</text>
<text x="57.1" y="193.9">2</text>
<text x="57.1" y="197.5">3</text>
<text x="66.1" y="192.2">2</text>
<text x="66.1" y="195.7">3</text>
<text x="57.1" y="201">4</text>
<text x="66.1" y="199.3">4</text>
<text x="66.1" y="202.8">5</text>
<text x="57.1" y="204.5">5</text>
<text x="57.1" y="208.1">6</text>
<text x="66.1" y="206.3">6</text>
<text x="66.1" y="209.8">7</text>
<text x="57.1" y="211.6">7</text>
<text x="57.1" y="215.1">8</text>
<text x="66.1" y="213.4">8</text>
<text x="57.1" y="218.6">9</text>
<text x="66.1" y="216.9">9</text>
<text x="66.1" y="220.4">10</text>
<text x="55.8" y="222.2">10</text>
<text x="55.8" y="225.7">11</text>
<text x="66.1" y="224">11</text>
<text x="66.1" y="227.5">12</text>
<text x="55.8" y="229.2">12</text>
<text x="55.8" y="232.7">13</text>
<text x="66.1" y="231">13</text>
<text x="32" y="238.1">MP2</text>
<text x="44" y="239.8">MP2</text>
<text x="55.8" y="236.3">14</text>
<text x="55.8" y="239.8">15</text>
<text x="66.1" y="234.5">14</text>
<text x="66.1" y="238.1">15</text>
<text x="32" y="241.6">MP1</text>
<text x="44" y="243.3">MP1</text>
<text x="55.8" y="243.3">16</text>
<text x="66.1" y="241.6">16</text>
</g>
</svg>
